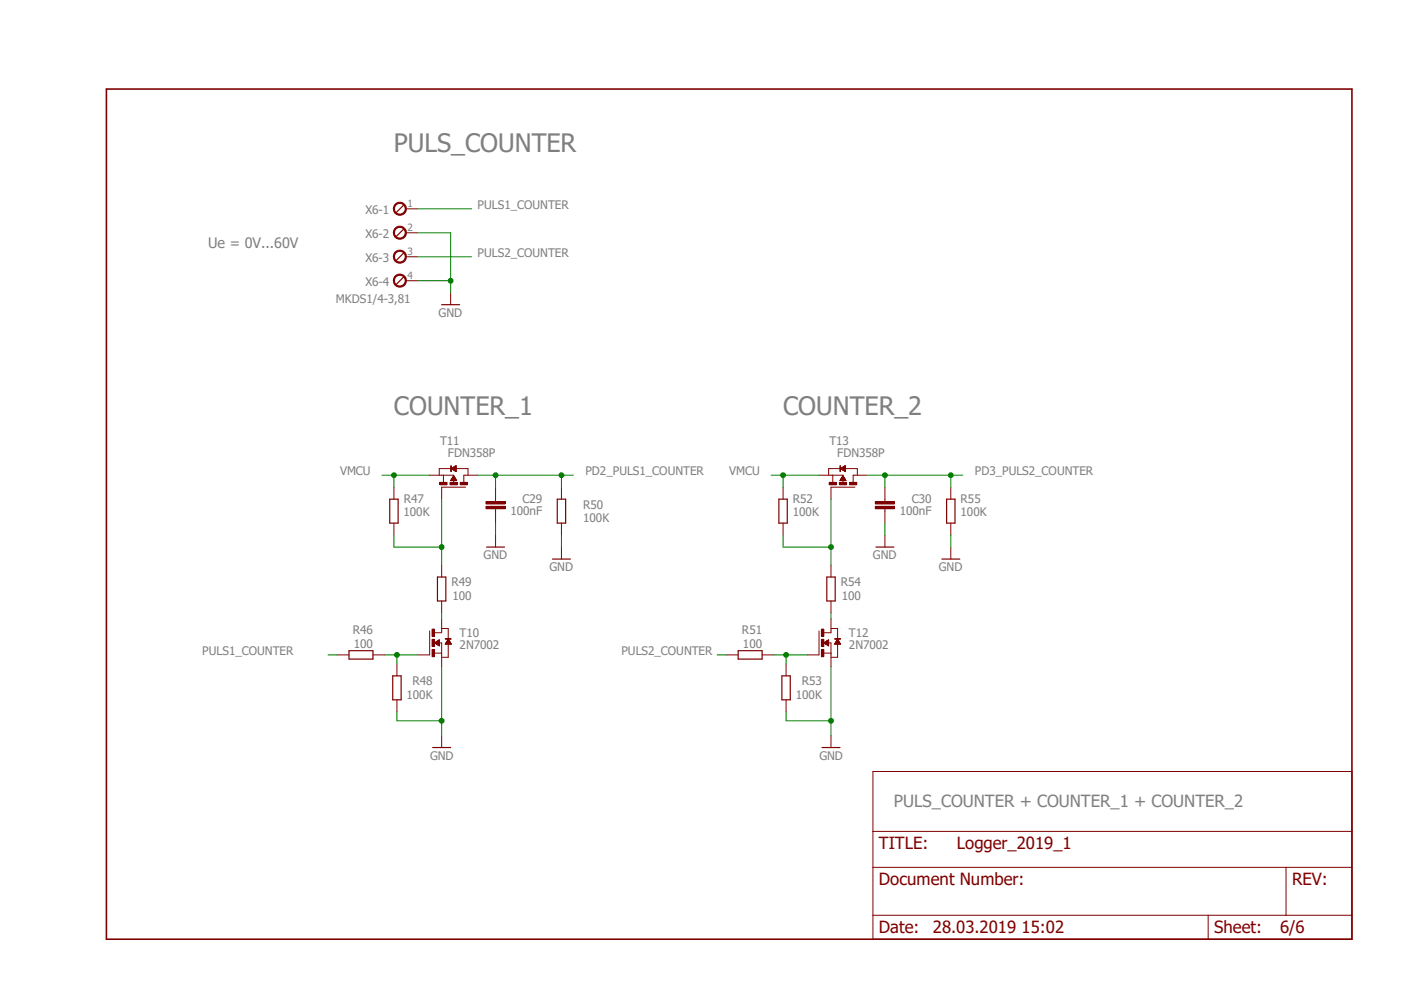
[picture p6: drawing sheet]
<svg xmlns="http://www.w3.org/2000/svg" width="297mm" height="210mm" viewBox="0 0 297 210" stroke-linecap="round" stroke-linejoin="round" font-family="sans-serif">
<path d="M22.6 18.9h264v180.2h-264z" fill="none" stroke="#7f0000" stroke-width=".34"/>
<path d="M105.1 105.8v.5M105.1 107.9v.5M185.1 163.6h101.5v35.5h-101.5zM185.1 176.3h101.5M185.1 183.9h101.5M185.1 194.1h101.5M256.2 194.1v5M272.7 183.9v10.2" fill="none" stroke="#7f0000" stroke-width=".21"/>
<path d="M103 107.4h4.1v.5h-4.1z" fill-rule="evenodd" fill="#7f0000"/>
<path d="M103 107.4h4.1v.5h-4.1z" fill="none" stroke="#7f0000" stroke-width=".21"/>
<path d="M103 106.3h4.1v.5h-4.1z" fill-rule="evenodd" fill="#7f0000"/>
<path d="M93.6 119.8v2.5M103 106.3h4.1v.5h-4.1zM105.1 103.3v2.5M105.1 108.4v2.5M93.6 127.4v2.6" fill="none" stroke="#7f0000" stroke-width=".21"/>
<path d="M92.7 122.3h1.8v5.1h-1.8z" fill="none" stroke="#7f0000" stroke-width=".25"/>
<path d="M97.6 102.3h1.5v.5h-1.5z" fill-rule="evenodd" fill="#7f0000"/>
<path d="M97.6 102.3h1.5v.5h-1.5z" fill="none" stroke="#7f0000" stroke-width=".21"/>
<path d="M95.4 102.3h1.5v.5h-1.5z" fill-rule="evenodd" fill="#7f0000"/>
<path d="M95.4 102.3h1.5v.5h-1.5z" fill="none" stroke="#7f0000" stroke-width=".21"/>
<path d="M93.3 102.3h1.5v.5h-1.5z" fill-rule="evenodd" fill="#7f0000"/>
<path d="M93.3 102.3h1.5v.5h-1.5z" fill="none" stroke="#7f0000" stroke-width=".21"/>
<path d="M95.6 98.7l.1 1.3z" fill-rule="evenodd" fill="#7f0000"/>
<g fill="none" stroke="#7f0000" stroke-width=".21">
<path d="M95.6 98.7l.1 1.3zM95.7 99.4h-2.6v1.4M95.7 99.4l1-.7v1.3zM95.7 99.4h1M95.8 99.3l3.4 .1v1.4M95.8 99.4h.9M95.8 99.3h.9M95.9 99.5h.8M95.9 99.2h.8M96 99.5h.7M96 99.2h.7M96.1 99.1h.6"/>
<path d="M96.1 99.7h.6M96.2 99.7h.5M96.2 99h.5M96.3 99.7h.4M96.3 99h.4M96.4 98.9h.3M96.4 99.8h.3M96.5 99.9h.2M96.6 98.8h.1M96.6 99.9l.1 .1M83.5 103.3v2.5M83.5 110.9v2.6"/>
<path d="M91.1 100.8h5.1v1.6M94 100.8v1.5M95.6 101.8h1.2M95.6 101.8h1.1M95.7 101.7h1M95.8 101.6h.8M95.8 101.5h.8M95.9 101.3h.6M96 101.3h.4M96 101.2h.3M96.1 101.1h.2M96.1 101h.2"/>
<path d="M96.1 101h.1M96.2 100.9l.6 1h-1.3zM96.2 100.9h.1M98.7 103.3h-5.1v2.5M101.3 100.8h-3v1.5"/>
</g>
<path d="M82.6 105.8h1.8v5.1h-1.8z" fill="none" stroke="#7f0000" stroke-width=".25"/>
<path d="M91.6 133.4h.5v1.5h-.5z" fill-rule="evenodd" fill="#7f0000"/>
<path d="M91.6 133.4h.5v1.5h-.5z" fill="none" stroke="#7f0000" stroke-width=".21"/>
<path d="M91.6 135.6h.5v1.5h-.5z" fill-rule="evenodd" fill="#7f0000"/>
<path d="M91.6 135.6h.5v1.5h-.5z" fill="none" stroke="#7f0000" stroke-width=".21"/>
<path d="M91.6 137.7h.5v1.5h-.5z" fill-rule="evenodd" fill="#7f0000"/>
<path d="M91.6 137.7h.5v1.5h-.5z" fill="none" stroke="#7f0000" stroke-width=".21"/>
<path d="M94.4 135.4l1.3 .1z" fill-rule="evenodd" fill="#7f0000"/>
<g fill="none" stroke="#7f0000" stroke-width=".21">
<path d="M105.1 113.5v2.5M119 103.3v2.5M119 110.9v2.6M119 116v2.5M187.6 105.8v.5M187.6 107.9v.5M71.5 138.9h2.5M79.1 138.9h2.5M91.1 133.8v5.1h-2.5M92.1 138.5h1.5M92.1 136.3l1-.6v1.2zM92.2 136.3h1.4v5.1"/>
<path d="M92.2 136.4h.9M92.2 136.2h.9M92.3 136.2h.8M92.4 136.4h.7M92.5 136.5h.6M92.5 136.1h.6M92.5 136.6h.6M92.6 136h.5M92.7 136.7h.4M92.8 136.7h.3M92.8 135.9h.3M92.9 136.7h.2"/>
<path d="M92.9 135.8h.2M92.9 136.8h.2M93 135.8h.1M93 136.9h.1M93 135.7h.1M93.1 136.9h.1M93.1 135.7h.1M93.6 131.2v3h-1.5M93.6 133.3h1.4v2.3M94.4 135.4l1.3 .1zM94.4 136.5h1.3M94.5 136.4h1.1"/>
<path d="M94.6 136.3h.9M94.6 136.2h.9M94.7 136.1l.8 .1M94.7 136.1h.7M94.8 135.9l.5 .1M94.8 135.9h.5M94.9 135.8h.3M94.9 135.7h.3M95 135.7h.2M95 135.6h.1M95 136.6v2.8h-1.4M95 135.6l.7 1h-1.3z"/>
<path d="M84.2 140.8v2.5M84.2 148.4v2.5M93.6 156v2.5"/>
</g>
<path d="M103.2 116h3.8M117.1 118.5h3.8M118.1 105.8h1.8v5.1h-1.8zM74 138h5.1v1.7h-5.1zM83.3 143.3h1.7v5.1h-1.7zM91.7 158.5h3.8" fill="none" stroke="#7f0000" stroke-width=".25"/>
<path d="M185.6 107.4h4v.5h-4z" fill-rule="evenodd" fill="#7f0000"/>
<path d="M185.6 107.4h4v.5h-4z" fill="none" stroke="#7f0000" stroke-width=".21"/>
<path d="M185.6 106.3h4v.5h-4z" fill-rule="evenodd" fill="#7f0000"/>
<path d="M176.2 119.8v2.5M185.6 106.3h4v.5h-4zM187.6 103.3v2.5M187.6 108.4v2.5M176.2 127.4v2.6" fill="none" stroke="#7f0000" stroke-width=".21"/>
<path d="M175.3 122.3h1.8v5.1h-1.8z" fill="none" stroke="#7f0000" stroke-width=".25"/>
<path d="M180.1 102.3h1.5v.5h-1.5z" fill-rule="evenodd" fill="#7f0000"/>
<path d="M180.1 102.3h1.5v.5h-1.5z" fill="none" stroke="#7f0000" stroke-width=".21"/>
<path d="M178 102.3h1.5v.5h-1.5z" fill-rule="evenodd" fill="#7f0000"/>
<path d="M178 102.3h1.5v.5h-1.5z" fill="none" stroke="#7f0000" stroke-width=".21"/>
<path d="M175.8 102.3h1.5v.5h-1.5z" fill-rule="evenodd" fill="#7f0000"/>
<path d="M175.8 102.3h1.5v.5h-1.5z" fill="none" stroke="#7f0000" stroke-width=".21"/>
<path d="M178.1 98.7l.1 1.3z" fill-rule="evenodd" fill="#7f0000"/>
<g fill="none" stroke="#7f0000" stroke-width=".21">
<path d="M178.1 98.7l.1 1.3zM178.2 99.4l1-.7v1.3zM178.3 99.4h.9M178.3 99.3h.9M178.4 99.5h.8M178.4 99.2h.8M178.5 99.5h.7M178.5 99.2h.7M178.6 99.1h.6M178.6 99.7h.6M178.7 99.1h.5M178.7 99.7h.5"/>
<path d="M178.7 99h.5M178.8 99.7h.4M178.8 99h.4M178.9 98.9h.3M179 99.8h.2M179.1 99.9h.1M179.1 98.8h.1M179.2 99.9l.1 .1M179.2 98.8h.1M166 103.3v2.5M166 110.9v2.6M173.6 100.8h5.1v1.6"/>
<path d="M175.7 100.8v-1.4h6.1v1.4M176.6 100.8v1.5M178.1 101.8h1.2M178.2 101.8h1.1M178.2 101.7h1M178.3 101.6h.9M178.3 101.5h.8M178.4 101.3h.6M178.5 101.3h.4M178.6 101.2h.3M178.6 101.1h.3M178.6 101h.2"/>
<path d="M178.7 101h.1M178.7 100.9h.1M178.7 100.9l.7 1h-1.3zM181.3 103.3h-5.1v2.5M183.8 100.8h-2.9v1.5"/>
</g>
<path d="M165.1 105.8h1.8v5.1h-1.8z" fill="none" stroke="#7f0000" stroke-width=".25"/>
<path d="M174.2 133.4h.5v1.5h-.5z" fill-rule="evenodd" fill="#7f0000"/>
<path d="M174.2 133.4h.5v1.5h-.5z" fill="none" stroke="#7f0000" stroke-width=".21"/>
<path d="M174.2 135.6h.5v1.5h-.5z" fill-rule="evenodd" fill="#7f0000"/>
<path d="M174.2 135.6h.5v1.5h-.5z" fill="none" stroke="#7f0000" stroke-width=".21"/>
<path d="M174.2 137.7h.5v1.5h-.5z" fill-rule="evenodd" fill="#7f0000"/>
<path d="M174.2 137.7h.5v1.5h-.5z" fill="none" stroke="#7f0000" stroke-width=".21"/>
<path d="M176.9 135.4l1.3 .1z" fill-rule="evenodd" fill="#7f0000"/>
<g fill="none" stroke="#7f0000" stroke-width=".21">
<path d="M187.6 113.5v2.5M201.6 103.3v2.5M201.6 110.9v2.6M201.6 116v2.5M154 138.9h2.5M161.6 138.9h2.5M173.6 133.8v5.1h-2.5M174.7 136.3h1.5v5.1M174.7 138.5h1.5M174.7 136.4h1M174.7 136.2h1M174.8 136.2h.9"/>
<path d="M174.9 136.4h.8M175 136.5h.7M175 136.1h.7M175 136.6h.7M175.1 136.1h.6M175.1 136h.6M175.2 136.7h.5M175.3 136.7h.4M175.3 135.9h.4M175.4 136.7h.3M175.4 135.8h.3M175.5 136.8h.2"/>
<path d="M175.5 135.8h.2M175.6 136.9h.1M175.6 135.7h.1M175.7 135.7l-1 .6M175.7 135.7v1.2l-1-.6M176.2 131.2v3h-1.5M176.2 133.3h1.4v2.3M176.9 135.4l1.3 .1zM177 136.5h1.2M177 136.4h1.1M177.1 136.3h1M177.1 136.2h.9"/>
<path d="M177.2 136.2h.8M177.2 136.1h.7M177.3 136h.5M177.4 135.9h.4M177.4 135.8h.4M177.4 135.8h.3M177.5 135.7h.2M177.5 135.6h.1M177.6 136.6v2.8h-1.4M177.6 135.6l.6 1h-1.3zM166.7 140.8v2.5M166.7 148.4v2.5"/>
<path d="M176.2 156v2.5"/>
</g>
<path d="M85.6 43.5l-1.6 1.5M185.7 116h3.8M199.7 118.5h3.8M200.7 105.8h1.8v5.1h-1.8zM156.5 138h5.1v1.7h-5.1zM165.8 143.3h1.8v5.1h-1.8zM174.3 158.5h3.8" fill="none" stroke="#7f0000" stroke-width=".25"/>
<path d="M83.7 43.4a1.4 1.4 0 0 1 2.2 0 1.4 1.4 0 0 1-.7 2.2 1.4 1.4 0 0 1-1.8-1.3h.2a1.15 1.15 0 0 1 1.7-1 1.15 1.15 0 0 1 .2 1.9 1.15 1.15 0 0 1-1.8-.5l-.1-.4h-.2z" fill-rule="evenodd" fill="#7f0000"/>
<path d="M83.7 43.4a1.4 1.4 0 0 1 2.2 0 1.4 1.4 0 0 1-.7 2.2 1.4 1.4 0 0 1-1.8-1.3h.2a1.15 1.15 0 0 1 1.7-1 1.15 1.15 0 0 1 .2 1.9 1.15 1.15 0 0 1-1.8-.5l-.1-.4h-.2zM86 44.3h2.6" fill="none" stroke="#7f0000" stroke-width=".21"/>
<path d="M85.6 48.6l-1.6 1.5" fill="none" stroke="#7f0000" stroke-width=".25"/>
<path d="M83.7 48.5a1.4 1.4 0 0 1 2.2 0 1.4 1.4 0 0 1-.7 2.2 1.4 1.4 0 0 1-1.8-1.3h.2a1.15 1.15 0 0 1 1.7-1 1.15 1.15 0 0 1 .2 1.9 1.15 1.15 0 0 1-1.8-.6l-.1-.3h-.2z" fill-rule="evenodd" fill="#7f0000"/>
<path d="M83.7 48.5a1.4 1.4 0 0 1 2.2 0 1.4 1.4 0 0 1-.7 2.2 1.4 1.4 0 0 1-1.8-1.3h.2a1.15 1.15 0 0 1 1.7-1 1.15 1.15 0 0 1 .2 1.9 1.15 1.15 0 0 1-1.8-.6l-.1-.3h-.2zM86 49.4h2.6" fill="none" stroke="#7f0000" stroke-width=".21"/>
<path d="M85.6 53.7l-1.6 1.5" fill="none" stroke="#7f0000" stroke-width=".25"/>
<path d="M83.7 53.5a1.41 1.41 0 0 1 2.2 .1 1.41 1.41 0 0 1-.6 2.1 1.41 1.41 0 0 1-1.9-1.3h.2a1.14 1.14 0 0 1 1.5-1 1.14 1.14 0 0 1 .6 1.7 1.14 1.14 0 0 1-1.8 .1l-.3-.8h-.2z" fill-rule="evenodd" fill="#7f0000"/>
<path d="M83.7 53.5a1.41 1.41 0 0 1 2.2 .1 1.41 1.41 0 0 1-.6 2.1 1.41 1.41 0 0 1-1.9-1.3h.2a1.14 1.14 0 0 1 1.5-1 1.14 1.14 0 0 1 .6 1.7 1.14 1.14 0 0 1-1.8 .1l-.3-.8h-.2zM86 54.4h2.6" fill="none" stroke="#7f0000" stroke-width=".21"/>
<path d="M85.6 58.8l-1.6 1.5" fill="none" stroke="#7f0000" stroke-width=".25"/>
<path d="M83.7 58.6a1.41 1.41 0 0 1 2.2 0 1.41 1.41 0 0 1-.6 2.2 1.41 1.41 0 0 1-1.9-1.3h.2a1.14 1.14 0 0 1 1.5-1.1 1.14 1.14 0 0 1 .6 1.8 1.14 1.14 0 0 1-1.8 0l-.3-.7h-.2z" fill-rule="evenodd" fill="#7f0000"/>
<path d="M83.7 58.6a1.41 1.41 0 0 1 2.2 0 1.41 1.41 0 0 1-.6 2.2 1.41 1.41 0 0 1-1.9-1.3h.2a1.14 1.14 0 0 1 1.5-1.1 1.14 1.14 0 0 1 .6 1.8 1.14 1.14 0 0 1-1.8 0l-.3-.7h-.2zM86 59.5h2.6M95.5 62.1v2.5" fill="none" stroke="#7f0000" stroke-width=".21"/>
<path d="M93.6 64.6h3.8" fill="none" stroke="#7f0000" stroke-width=".25"/>
<path d="M84.2 150.9v1.9h9.4M93.6 141.4v14.6" fill="none" stroke="#007f00" stroke-width=".21"/>
<circle cx="93.6" cy="152.8" r=".51" fill="#007f00"/>
<g fill="none" stroke="#007f00" stroke-width=".21">
<path d="M105.1 110.9v2.6M119 113.5v2.5M166.7 150.9v1.9h9.5M176.2 141.4v14.6"/>
<circle cx="93.6" cy="152.8" r=".51"/>
</g>
<circle cx="176.2" cy="152.8" r=".51" fill="#007f00"/>
<g fill="none" stroke="#007f00" stroke-width=".21">
<path d="M88.6 49.4h6.9v12.7M88.6 59.5h6.9M187.6 110.9v2.6M201.6 113.5v2.5"/>
<circle cx="176.2" cy="152.8" r=".51"/>
</g>
<circle cx="95.5" cy="59.5" r=".51" fill="#007f00"/>
<g fill="none" stroke="#007f00" stroke-width=".21">
<path d="M81 100.8h10.1M83.5 100.8v2.5"/>
<circle cx="95.5" cy="59.5" r=".51"/>
</g>
<circle cx="83.5" cy="100.8" r=".51" fill="#007f00"/>
<g fill="none" stroke="#007f00" stroke-width=".21">
<path d="M163.5 100.8h10.1M166 100.8v2.5"/>
<circle cx="83.5" cy="100.8" r=".51"/>
</g>
<circle cx="166" cy="100.8" r=".51" fill="#007f00"/>
<g fill="none" stroke="#007f00" stroke-width=".21">
<path d="M83.5 113.5v2.5h10.1M93.6 105.8v14"/>
<circle cx="166" cy="100.8" r=".51"/>
</g>
<circle cx="93.6" cy="116" r=".51" fill="#007f00"/>
<g fill="none" stroke="#007f00" stroke-width=".21">
<path d="M81.6 138.9h7M84.2 138.9v1.9M93.6 130v1.2"/>
<circle cx="93.6" cy="116" r=".51"/>
</g>
<circle cx="84.2" cy="138.9" r=".51" fill="#007f00"/>
<g fill="none" stroke="#007f00" stroke-width=".21">
<path d="M166 113.5v2.5h10.2M176.2 105.8v14"/>
<circle cx="84.2" cy="138.9" r=".51"/>
</g>
<circle cx="176.2" cy="116" r=".51" fill="#007f00"/>
<g fill="none" stroke="#007f00" stroke-width=".21">
<path d="M164.1 138.9h7M166.7 138.9v1.9M176.2 130v1.2"/>
<circle cx="176.2" cy="116" r=".51"/>
</g>
<circle cx="166.7" cy="138.9" r=".51" fill="#007f00"/>
<g fill="none" stroke="#007f00" stroke-width=".21">
<path d="M88.6 54.4h11.4M88.6 44.3h11.4M101.3 100.8h20.3M105.1 100.8v2.5M69.6 138.9h1.9M152.1 138.9h1.9"/>
<circle cx="166.7" cy="138.9" r=".51"/>
</g>
<circle cx="105.1" cy="100.8" r=".51" fill="#007f00"/>
<g fill="none" stroke="#007f00" stroke-width=".21">
<path d="M119 100.8v2.5"/>
<circle cx="105.1" cy="100.8" r=".51"/>
</g>
<circle cx="119" cy="100.8" r=".51" fill="#007f00"/>
<g fill="none" stroke="#007f00" stroke-width=".21">
<path d="M183.8 100.8h20.3M187.6 100.8v2.5"/>
<circle cx="119" cy="100.8" r=".51"/>
</g>
<circle cx="187.6" cy="100.8" r=".51" fill="#007f00"/>
<g fill="none" stroke="#007f00" stroke-width=".21">
<path d="M201.6 100.8v2.5"/>
<circle cx="187.6" cy="100.8" r=".51"/>
</g>
<circle cx="201.6" cy="100.8" r=".51" fill="#007f00"/>
<circle cx="201.6" cy="100.8" r=".51" fill="none" stroke="#007f00" stroke-width=".21"/>
<g font-size="5.4" fill="#7f7f7f">
<text x="83.5" y="32.2">PULS_COUNTER</text>
<text x="83.5" y="88.1">COUNTER_1</text>
<text x="166" y="88.1">COUNTER_2</text>
</g>
<text font-size="3.6" fill="#7f7f7f" x="189.5" y="171.2">PULS_COUNTER + COUNTER_1 + COUNTER_2</text>
<g font-size="3.6" fill="#7f0000">
<text x="186.3" y="180.1">TITLE:</text>
<text x="202.9" y="180.1">Logger_2019_1</text>
<text x="186.3" y="187.7">Document Number:</text>
<text x="273.9" y="187.7">REV:</text>
<text x="186.3" y="197.9">Date:</text>
<text x="197.8" y="197.9">28.03.2019 15:02</text>
<text x="257.4" y="197.9">Sheet:</text>
<text x="271.4" y="197.9">6/6</text>
</g>
<text font-size="3" fill="#7f7f7f" x="44.2" y="52.5">Ue = 0V...60V</text>
<g font-size="2.5" fill="#7f7f7f">
<text x="77.5" y="45.4">X6-1</text>
<text x="101.3" y="44.3">PULS1_COUNTER</text>
<text x="77.5" y="50.5">X6-2</text>
<text x="77.5" y="55.6">X6-3</text>
<text x="101.3" y="54.4">PULS2_COUNTER</text>
<text x="71.2" y="64.3">MKDS1/4-3,81</text>
<text x="77.5" y="60.7">X6-4</text>
<text x="93" y="67.1">GND</text>
<text x="93.3" y="94.4">T11</text>
<text x="175.8" y="94.4">T13</text>
<text x="72.1" y="100.8">VMCU</text>
<text x="95" y="96.9">FDN358P</text>
<text x="124.1" y="100.8">PD2_PULS1_COUNTER</text>
<text x="154.6" y="100.8">VMCU</text>
<text x="177.5" y="96.9">FDN358P</text>
<text x="206.7" y="100.8">PD3_PULS2_COUNTER</text>
<text x="85.6" y="106.6">R47</text>
<text x="110.8" y="106.7">C29</text>
<text x="123.7" y="107.9">R50</text>
<text x="168.1" y="106.6">R52</text>
<text x="193.3" y="106.7">C30</text>
<text x="203.7" y="106.6">R55</text>
<text x="85.6" y="109.4">100K</text>
<text x="108.2" y="109.3">100nF</text>
<text x="123.7" y="110.7">100K</text>
<text x="168.1" y="109.4">100K</text>
<text x="190.8" y="109.3">100nF</text>
<text x="203.7" y="109.4">100K</text>
<text x="102.5" y="118.5">GND</text>
<text x="185.1" y="118.5">GND</text>
<text x="95.7" y="124.3">R49</text>
<text x="116.5" y="121.1">GND</text>
<text x="178.3" y="124.3">R54</text>
<text x="199" y="121.1">GND</text>
<text x="95.9" y="127.2">100</text>
<text x="178.5" y="127.2">100</text>
<text x="74.8" y="134.5">R46</text>
<text x="75" y="137.3">100</text>
<text x="97.4" y="135">T10</text>
<text x="97.4" y="137.6">2N7002</text>
<text x="157.3" y="134.5">R51</text>
<text x="157.5" y="137.3">100</text>
<text x="180" y="135">T12</text>
<text x="180" y="137.6">2N7002</text>
<text x="42.9" y="138.9">PULS1_COUNTER</text>
<text x="131.7" y="138.9">PULS2_COUNTER</text>
<text x="86.2" y="148.1">100K</text>
<text x="87.5" y="145.3">R48</text>
<text x="168.7" y="148.1">100K</text>
<text x="170" y="145.3">R53</text>
<text x="91.2" y="161">GND</text>
<text x="173.7" y="161">GND</text>
</g>
<g font-size="2.1" fill="#7f7f7f">
<text x="86.4" y="43.9">1</text>
<text x="86.4" y="49">2</text>
<text x="86.4" y="54.1">3</text>
<text x="86.4" y="59.1">4</text>
</g>
</svg>
